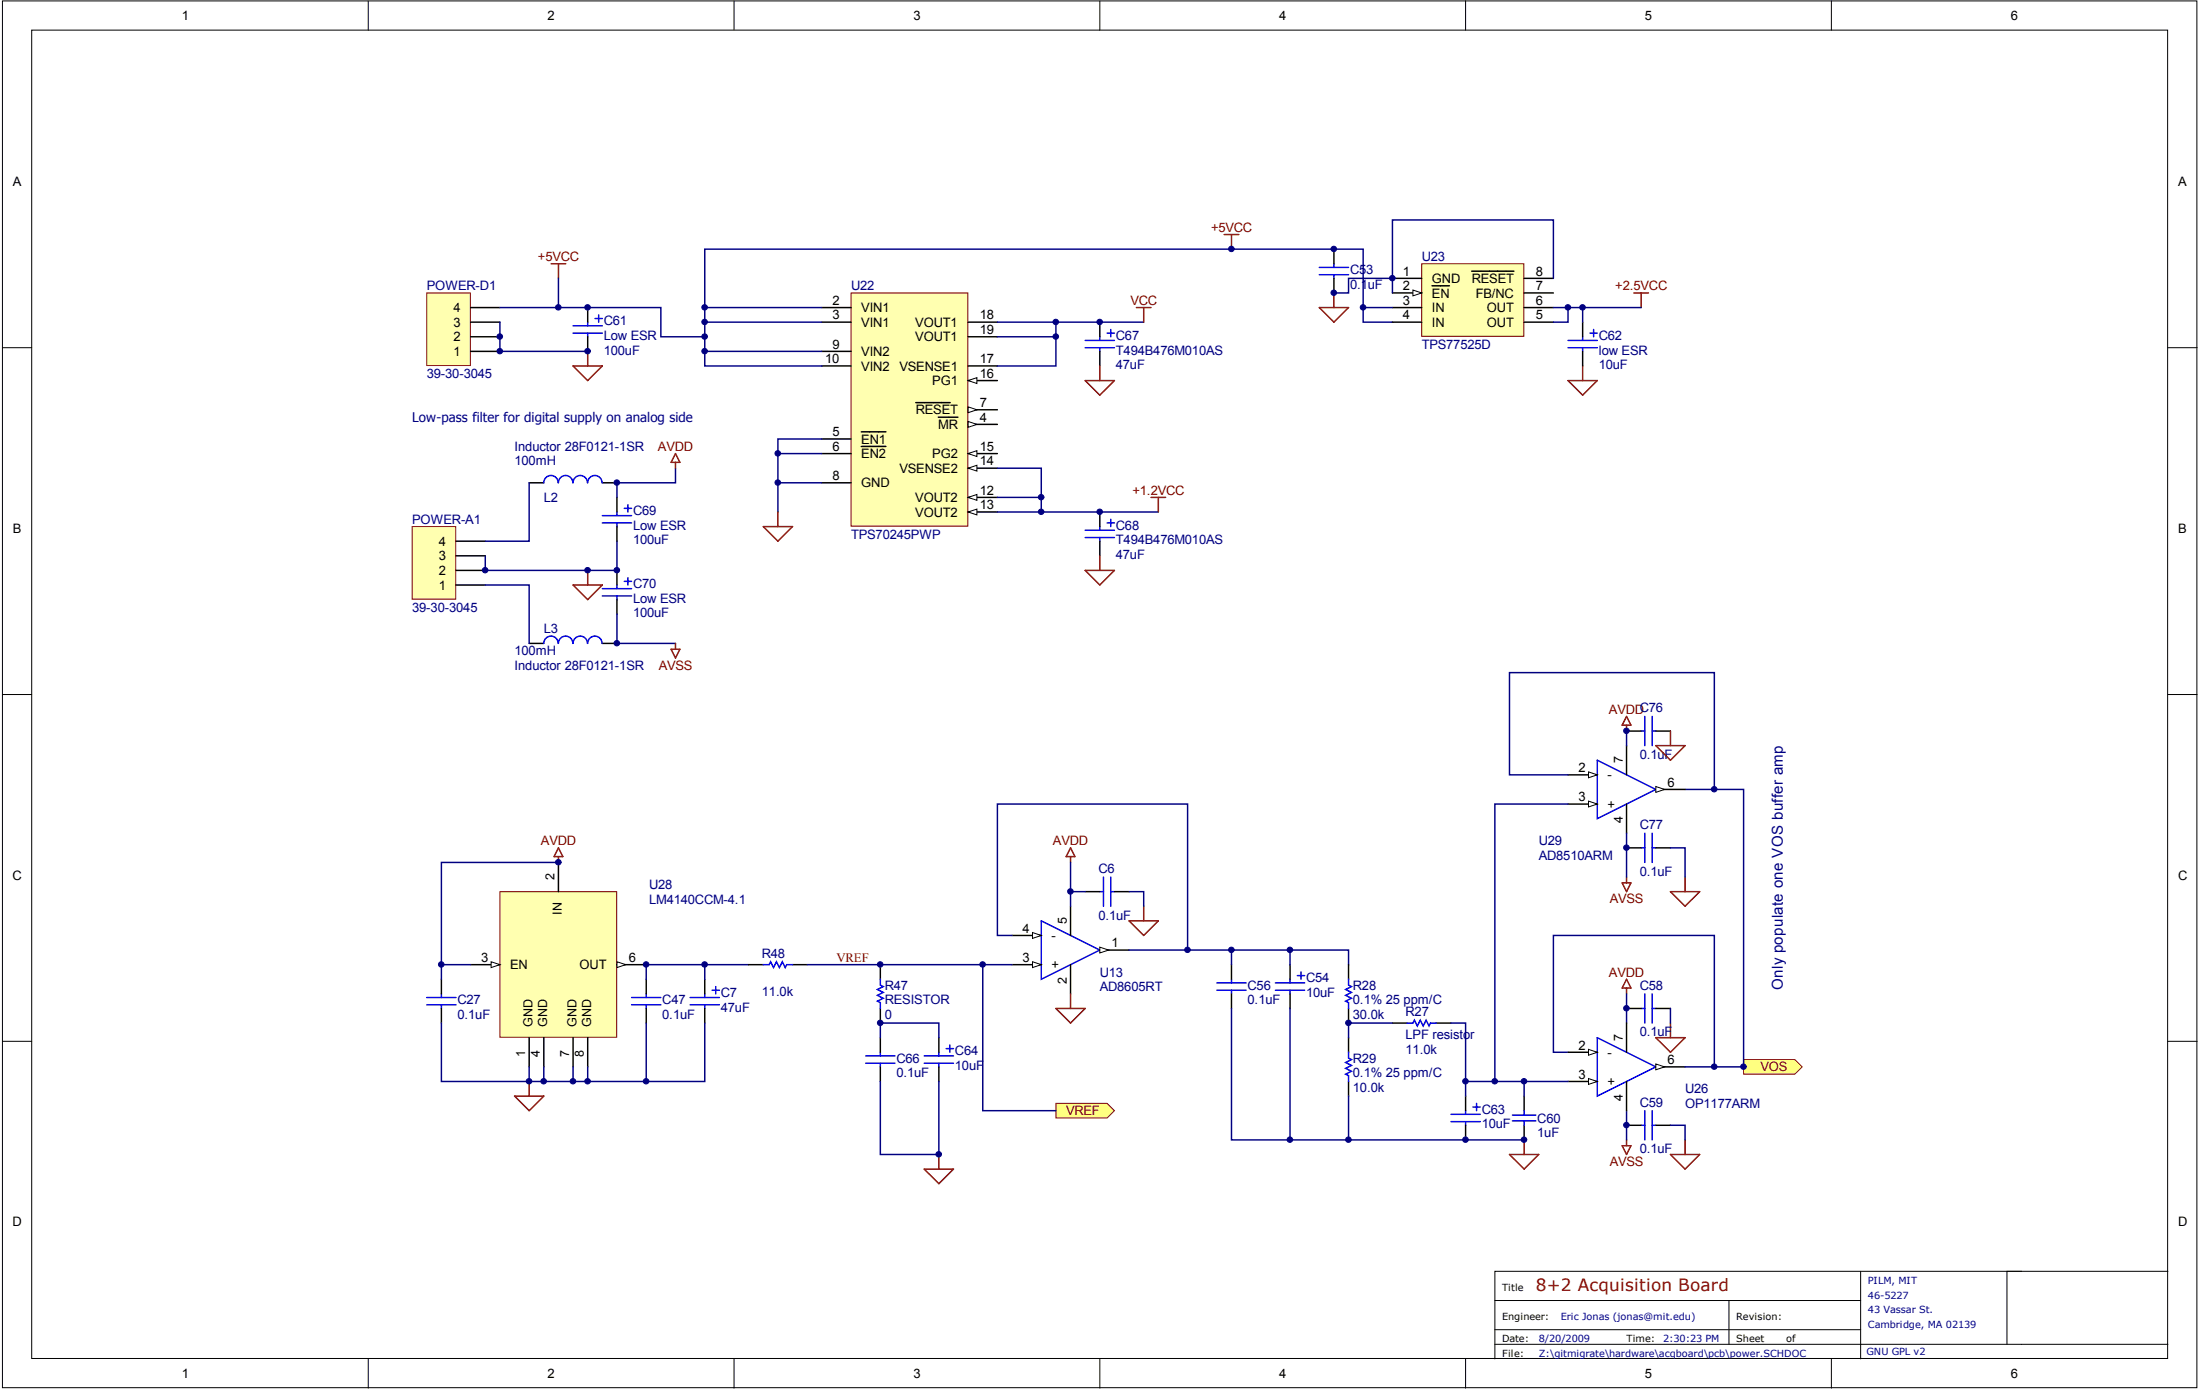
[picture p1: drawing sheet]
<svg xmlns="http://www.w3.org/2000/svg" width="275mm" height="174mm" viewBox="0 0 275 174" stroke-linecap="round" stroke-linejoin="round" font-family="sans-serif">
<g fill="#fff" stroke="#000" stroke-width=".13">
<path d="M.3 .1h274.5v173.4h-274.5z"/>
<path d="M4 3.8h267.1v166.1h-267.1z"/>
</g>
<g fill="none" stroke="#000" stroke-width=".13">
<path d="M46.1 .1v3.7M91.8 .1v3.7M137.6 .1v3.7M183.3 .1v3.7M229.1 .1v3.7M.3 43.5h3.7M271.2 43.5h3.6M.3 86.8h3.7M271.2 86.8h3.6M.3 130.2h3.7M271.2 130.2h3.6M232.7 159v10.9"/>
<path d="M252.9 159h-65.9v10.9M271.2 159h-20.2v9.1M46.1 169.9v3.7M91.8 169.9v3.7M137.6 169.9v3.7M183.3 169.9v3.7M187 162.6h45.7M187 168.1h84.2M187 166.3h45.7M216.3 162.6v5.5M229.1 169.9v3.7"/>
</g>
<path d="M68.9 33h1.9M69.8 33v1.8M71.7 45.8h3.6l-1.8 1.8zM73.5 43.9v1.9" fill="none" stroke="#800000" stroke-width=".18"/>
<path d="M74.4 39.8h.9M74.9 39.4v.9M71.7 40.7h3.6M71.7 41.7h3.6M73.5 40.3v.4M73.5 41.7v.4" fill="none" stroke="#00f" stroke-width=".18"/>
<path d="M73.5 38.5v1.8M73.5 42.1v1.8" fill="none" stroke="#000" stroke-width=".18"/>
<path d="M161.4 118.8h7.3v1.8" fill="none" stroke="#000080" stroke-width=".18"/>
<path d="M218.1 132.5h6.4l.9 .9-.9 .9h-6.4z" fill-rule="evenodd" fill="#ffff80" stroke="#800000" stroke-width=".13"/>
<path d="M53.4 36.6h5.4v9.1h-5.4z" fill="#ffffb0" stroke="#800000" stroke-width=".13"/>
<path d="M58.9 38.5h3.6M58.9 43.9h3.6M58.9 42.1h3.6M58.9 40.3h3.6" fill="none" stroke="#000" stroke-width=".18"/>
<path d="M62.5 38.5h7.3M62.5 40.3v3.6h11" fill="none" stroke="#000080" stroke-width=".18"/>
<path d="M51.5 65.8h5.5v9.1h-5.5z" fill="#ffffb0" stroke="#800000" stroke-width=".13"/>
<g fill="none" stroke="#000" stroke-width=".18">
<path d="M57 73.1h3.7M57 71.3h3.7M57 69.5h3.7M57 67.7h3.7M66.2 60.4h1.8M75.3 60.4h1.9M77.2 62.2v1.8M77.2 65.8v1.9M77.2 71.3v1.8M77.2 75v1.8M66.2 80.4h1.8M75.3 80.4h1.9"/>
<path d="M168.7 120.6v1.8M168.7 126.1v1.8M168.7 129.7v1.9M168.7 135.2v1.8M203.4 126.1h1.9M207.1 126.1h1.8M203.4 140.7h1.9M207.1 140.7h1.8"/>
</g>
<g fill="none" stroke="#00f" stroke-width=".18">
<path d="M69.8 60.4a.9 .9 0 0 0-.9-.9 .9 .9 0 0 0-.9 .9M71.6 60.4a.9 .9 0 0 0-.9-.9 .9 .9 0 0 0-.9 .9M73.5 60.4a.9 .9 0 0 0-.9-.9 .9 .9 0 0 0-.9 .9M75.3 60.4a.9 .9 0 0 0-.9-.9 .9 .9 0 0 0-.9 .9M75.3 64.5h3.7M75.3 65.4h3.7M75.3 73.6h3.7M75.3 74.5h3.7M77.2 64v.5M77.2 65.4v.4M77.2 73.1v.5M77.2 74.5v.5"/>
<path d="M78.1 63.6h.9M78.1 72.7h.9M78.5 63.1v.9M78.5 72.2v.9M69.8 80.4a.9 .9 0 0 0-.9-.9 .9 .9 0 0 0-.9 .9M71.6 80.4a.9 .9 0 0 0-.9-.9 .9 .9 0 0 0-.9 .9M73.5 80.4a.9 .9 0 0 0-.9-.9 .9 .9 0 0 0-.9 .9M75.3 80.4a.9 .9 0 0 0-.9-.9 .9 .9 0 0 0-.9 .9M168.7 122.4v.8l.3 .2-.7 .3 .7 .4-.7 .3 .7 .4-.7 .4 .4 .2v.7M168.7 131.6v.7l.3 .2-.7 .3 .7 .4-.7 .4 .7 .3-.7 .4 .4 .2v.7M205.3 126.1h.4M205.7 124.3v3.6"/>
<path d="M205.7 138.9v3.6M206.6 124.3v3.6M206.6 138.9v3.6M206.6 126.1h.5M205.3 140.7h.4M206.6 140.7h.5"/>
</g>
<path d="M84.5 58.5v1.9h-7.3v1.8M60.7 73.1h5.5v7.3M66.2 60.4v7.3h-5.5M77.2 67.7v3.6h-16.5v-1.8M77.2 76.8v3.6h7.3M196.1 131.6h-1.8v-14.6h20.1v16.4M203.4 124.3v3.6M203.4 138.9v3.6M208.9 126.1v1.8M208.9 140.7h1.9v1.8" fill="none" stroke="#000080" stroke-width=".18"/>
<g fill="none" stroke="#800000" stroke-width=".18">
<path d="M84.5 56.7l.5 1.1h-1.1zM84.5 57.8v.7M71.7 73.1h3.6l-1.8 1.9zM73.5 71.3v1.8M83.9 81.2h1.1l-.5 1.1zM84.5 80.4v.8M203.4 122.4l.6 1.1h-1.1zM203.4 123.5v.8M207.1 129.7h3.7l-1.9 1.9zM208.9 127.9v1.8M202.9 143.3h1.1l-.6 1zM203.4 142.5v.8"/>
<path d="M208.9 144.3h3.7l-1.8 1.9zM210.8 142.5v1.8"/>
</g>
<path d="M106.4 36.6h14.7v29.2h-14.7z" fill="#ffffb0" stroke="#800000" stroke-width=".13"/>
<path d="M102.8 38.5h3.6M102.8 40.3h3.6M102.8 43.9h3.6M102.8 45.8h3.6M102.8 54.9h3.6M102.8 56.7h3.6M107.7 54h3.1M107.7 55.8h3.1M121.1 40.3h3.6M121.1 45.8h3.6M121.1 42.1h3.6M121.1 47.6h3.6" fill="none" stroke="#000" stroke-width=".18"/>
<path d="M121.1 47.6l1.1-.4v.7z" fill="#fff" stroke="#000" stroke-width=".13"/>
<path d="M121.1 56.7h3.6" fill="none" stroke="#000" stroke-width=".18"/>
<path d="M121.1 56.7l1.1-.4v.8z" fill="#fff" stroke="#000" stroke-width=".13"/>
<path d="M121.1 62.2h3.6" fill="none" stroke="#000" stroke-width=".18"/>
<path d="M121.1 62.2l1.1-.4v.8z" fill="#fff" stroke="#000" stroke-width=".13"/>
<path d="M121.1 64h3.6" fill="none" stroke="#000" stroke-width=".18"/>
<path d="M121.1 64l1.1-.3v.7z" fill="#fff" stroke="#000" stroke-width=".13"/>
<path d="M121.1 58.5h3.6" fill="none" stroke="#000" stroke-width=".18"/>
<path d="M121.1 58.5l1.1-.3v.7z" fill="#fff" stroke="#000" stroke-width=".13"/>
<path d="M121.1 51.2h3.6" fill="none" stroke="#000" stroke-width=".18"/>
<path d="M121.1 50.9l1.1 .3-1.1 .4z" fill="#fff" stroke="#000" stroke-width=".13"/>
<path d="M114.5 50.3h4.3M121.1 53.1h3.6M102.8 60.4h3.6" fill="none" stroke="#000" stroke-width=".18"/>
<path d="M121.1 52.7l1.1 .4-1.1 .3z" fill="#fff" stroke="#000" stroke-width=".13"/>
<path d="M166.8 31.2v1.8M166.8 34.8v1.8M117.4 52.2h2.4M137.6 40.3v1.8M137.6 43.9v1.9M198 40.3v1.8M198 43.9v1.9M137.6 64v1.8M137.6 67.7v1.8" fill="none" stroke="#000" stroke-width=".18"/>
<path d="M88.1 43.9h14.7M97.3 56.7h5.5M102.8 54.9h-5.5v5.5M124.7 40.3h7.4v5.5h-7.4M124.7 58.5h5.5v3.7M124.7 42.1h7.4M132.1 40.3h10.9M174.2 40.3h-3.7v-9.1h-82.4v14.6h14.7M102.8 60.4h-5.5v3.6M124.7 62.2h5.5v1.8M124.7 64h20.2" fill="none" stroke="#000080" stroke-width=".18"/>
<g fill="none" stroke="#800000" stroke-width=".18">
<path d="M142.1 38.5h1.9M143 38.5v1.8M165 38.5h3.7l-1.9 1.8zM166.8 36.6v1.9M204.4 36.6h1.8M205.3 36.6v1.9M135.7 47.6h3.7l-1.8 1.8zM137.6 45.8v1.8M196.1 47.6h3.7l-1.8 1.8zM198 45.8v1.8M95.5 65.8h3.6l-1.8 1.9zM97.3 64v1.8"/>
<path d="M135.7 71.3h3.7l-1.8 1.8zM137.6 69.5v1.8M144 62.2h1.8M144.9 62.2v1.8"/>
</g>
<g fill="none" stroke="#00f" stroke-width=".18">
<path d="M165 33.4h3.7M165 34.3h3.7M166.8 33v.4M166.8 34.3v.5M135.7 42.6h3.7M135.7 43.5h3.7M137.6 42.1v.5M137.6 43.5v.4M138.5 41.7h.9M138.9 41.2v.9M196.1 42.6h3.7M196.1 43.5h3.7"/>
<path d="M198 42.1v.5M198 43.5v.4M198.9 41.7h.9M199.3 41.2v.9M135.7 66.3h3.7M135.7 67.2h3.7M137.6 65.8v.5M137.6 67.2v.5M138.5 65.4h.9M138.9 64.9v.9"/>
</g>
<path d="M177.8 33h12.8v9.1h-12.8z" fill="#ffffb0" stroke="#800000" stroke-width=".13"/>
<path d="M174.2 34.8h3.6M174.2 36.6h3.6" fill="none" stroke="#000" stroke-width=".18"/>
<path d="M176.7 36.3l1.1 .3-1.1 .4z" fill="#fff" stroke="#000" stroke-width=".13"/>
<g fill="none" stroke="#000" stroke-width=".18">
<path d="M174.2 38.5h3.6M179.1 35.7h2.2M184.1 33.9h5.3M190.6 38.5h3.7M190.6 36.6h3.7M190.6 34.8h3.7M174.2 40.3h3.6M190.6 40.3h3.7M190.6 137v1.9M203.4 127.9v3.7M203.4 135.2v3.7M207.1 133.4h3.7"/>
<path d="M190.6 140.7v1.8"/>
</g>
<path d="M166.8 36.6h1.9v-1.8h5.5v1.8M170.5 38.5h3.7M174.2 34.8v-7.3h20.1v7.3M194.3 38.5h11M196.1 38.5v1.8h-1.8M198 38.5v1.8" fill="none" stroke="#000080" stroke-width=".18"/>
<path d="M189.2 139.4h2.9M190.6 138.9v.5M199.8 129.7l7.3 3.7-7.3 3.6zM189.2 140.1h2.9M190.6 140.1v.6" fill="none" stroke="#00f" stroke-width=".18"/>
<path d="M188.8 144.3h3.7l-1.9 1.9zM190.6 142.5v1.8" fill="none" stroke="#800000" stroke-width=".18"/>
<path d="M207.1 133l1.1 .4-1.1 .4z" fill="#fff" stroke="#000" stroke-width=".13"/>
<path d="M196.1 135.2h3.7" fill="none" stroke="#000" stroke-width=".18"/>
<path d="M198.7 134.9l1.1 .3-1.1 .4z" fill="#fff" stroke="#000" stroke-width=".13"/>
<path d="M196.1 131.6h3.7" fill="none" stroke="#000" stroke-width=".18"/>
<path d="M198.7 131.2l1.1 .4-1.1 .3z" fill="#fff" stroke="#000" stroke-width=".13"/>
<path d="M210.8 98.7h7.3v34.7h-7.3M110.1 129.7v-1.8h7.3v1.8M110.1 135.2v9.1h7.3v-9.1M161.4 126.1v16.4M168.7 137v5.5h21.9M174.2 127.9h-5.5v1.8M181.5 127.9h1.8v7.3h12.8M183.3 135.2v1.8" fill="none" stroke="#000080" stroke-width=".18"/>
<g fill="none" stroke="#00f" stroke-width=".18">
<path d="M108.3 132h3.6M108.3 132.9h3.6M110.1 131.6v.4M110.1 132.9v.5M115.6 132h3.7M115.6 132.9h3.7M117.4 131.6v.4M117.4 132.9v.5M118.3 131.1h1M118.8 130.7v.9M152.2 122.9h3.7M152.2 123.8h3.7"/>
<path d="M154 122.4v.5M154 123.8v.5M159.5 122.9h3.7M159.5 123.8h3.7M161.4 122.4v.5M161.4 123.8v.5M162.3 122h.9M162.7 121.5v.9M176 127.9h.7l.2-.3 .4 .7 .3-.7 .4 .7 .4-.7 .3 .7 .2-.4h.8M181.5 139.3h3.6M183.3 138.9v.4M184.2 138.4h.9"/>
<path d="M184.7 138v.9M181.5 140.2h3.6M183.3 140.2v.5"/>
</g>
<path d="M110.1 129.7v1.9M110.1 133.4v1.8M117.4 129.7v1.9M117.4 133.4v1.8M154 120.6v1.8M154 124.3v1.8M161.4 120.6v1.8M161.4 124.3v1.8M174.2 127.9h1.8M179.7 127.9h1.8M183.3 137v1.9M183.3 140.7v1.8" fill="none" stroke="#000" stroke-width=".18"/>
<path d="M115.6 146.2h3.7l-1.9 1.8zM117.4 144.3v1.9" fill="none" stroke="#800000" stroke-width=".18"/>
<path d="M132.1 138h6.4l.9 .9-.9 .9h-6.4z" fill-rule="evenodd" fill="#ffff80" stroke="#800000" stroke-width=".13"/>
<path d="M62.5 111.5h14.6v18.2h-14.6z" fill="#ffffb0" stroke="#800000" stroke-width=".13"/>
<path d="M69.8 107.8v3.7M58.9 120.6h3.6" fill="none" stroke="#000" stroke-width=".18"/>
<path d="M61.4 120.2l1.1 .4-1.1 .4z" fill="#fff" stroke="#000" stroke-width=".13"/>
<path d="M71.7 129.7v3.7M77.2 120.6h3.6" fill="none" stroke="#000" stroke-width=".18"/>
<path d="M77.2 120.2l1.1 .4-1.1 .4z" fill="#fff" stroke="#000" stroke-width=".13"/>
<g fill="none" stroke="#000" stroke-width=".18">
<path d="M133.9 113.3v3.7M137.6 118.8h3.6M55.2 122.4v1.9M55.2 126.1v1.8M66.2 129.7v3.7M68 129.7v3.7M73.5 129.7v3.7M80.8 122.4v1.9M80.8 126.1v1.8M88.1 122.4v1.9M88.1 126.1v1.8M93.6 120.6h1.9"/>
<path d="M99.1 120.6h1.9M110.1 120.6v1.8M110.1 126.1v1.8M133.9 120.6v3.7"/>
</g>
<path d="M69.8 106l.6 1.1h-1.1zM69.8 107.1v.7M64.4 137h3.6l-1.8 1.9zM66.2 135.2v1.8" fill="none" stroke="#800000" stroke-width=".18"/>
<g fill="none" stroke="#00f" stroke-width=".18">
<path d="M130.2 115.1l7.4 3.7-7.4 3.6zM53.4 124.7h3.6M53.4 125.6h3.6M55.2 124.3v.4M55.2 125.6v.5M79 124.7h3.7M79 125.6h3.7M80.8 124.3v.4M80.8 125.6v.5M86.3 124.7h3.7M86.3 125.6h3.7M88.1 124.3v.4"/>
<path d="M88.1 125.6v.5M89.1 123.8h.9M89.5 123.4v.9M95.5 120.6h.7l.2-.4 .3 .8 .4-.8 .4 .8 .3-.8 .4 .8 .2-.4h.7M110.1 122.4v.8l.4 .2-.8 .3 .8 .4-.8 .3 .8 .4-.8 .4 .4 .2v.7"/>
</g>
<path d="M69.8 107.8h-14.6v14.6M55.2 127.9v7.3h11v-1.8M55.2 120.6h3.7M68 133.4v1.8M71.7 133.4v1.8M73.5 133.4v1.8h-7.3M80.8 127.9v7.3M88.1 127.9v7.3h-14.6M88.1 120.6v1.8M93.6 120.6h-12.8v1.8" fill="none" stroke="#000080" stroke-width=".18"/>
<path d="M137.6 118.4l1.1 .4-1.1 .4z" fill="#fff" stroke="#000" stroke-width=".13"/>
<path d="M126.6 120.6h3.6" fill="none" stroke="#000" stroke-width=".18"/>
<path d="M129.1 120.2l1.1 .4-1.1 .4z" fill="#fff" stroke="#000" stroke-width=".13"/>
<path d="M126.6 117h3.6" fill="none" stroke="#000" stroke-width=".18"/>
<path d="M129.1 116.6l1.1 .4-1.1 .3z" fill="#fff" stroke="#000" stroke-width=".13"/>
<path d="M133.9 107.1v.7M133.9 106l.5 1.1h-1zM141.2 115.1h3.7l-1.9 1.9zM143 113.3v1.8M132.1 126.1h3.6l-1.8 1.8zM133.9 124.3v1.8" fill="none" stroke="#800000" stroke-width=".18"/>
<path d="M199.8 95.1l7.3 3.6-7.3 3.7zM137.6 111.5h.4M138 109.7v3.6M138.9 109.7v3.6M138.9 111.5h.5" fill="none" stroke="#00f" stroke-width=".18"/>
<path d="M203.4 93.2v3.7M207.1 98.7h3.7M135.7 111.5h1.9M139.4 111.5h1.8M203.4 100.5v3.7" fill="none" stroke="#000" stroke-width=".18"/>
<path d="M126.6 117h-1.9v-16.5h23.8v18.3M133.9 107.8v5.5M133.9 111.5h1.8M141.2 111.5h1.8v1.8M154 126.1v16.4h14.7" fill="none" stroke="#000080" stroke-width=".18"/>
<path d="M207.1 98.3l1.1 .4-1.1 .4z" fill="#fff" stroke="#000" stroke-width=".13"/>
<path d="M196.1 100.5h3.7" fill="none" stroke="#000" stroke-width=".18"/>
<path d="M198.7 100.2l1.1 .3-1.1 .4z" fill="#fff" stroke="#000" stroke-width=".13"/>
<path d="M196.1 96.9h3.7" fill="none" stroke="#000" stroke-width=".18"/>
<path d="M198.7 96.5l1.1 .4-1.1 .3z" fill="#fff" stroke="#000" stroke-width=".13"/>
<path d="M153.1 29.3h1.8M154 29.3v1.9M203.4 89.6l.6 1.1h-1.1zM203.4 90.7v.7M207.1 93.2h3.7l-1.9 1.9zM208.9 91.4v1.8M202.9 110.4h1.1l-.6 1.1zM203.4 109.7v.7M208.9 111.5h3.7l-1.8 1.8zM210.8 109.7v1.8" fill="none" stroke="#800000" stroke-width=".18"/>
<g fill="none" stroke="#000080" stroke-width=".18">
<path d="M69.8 34.8v3.7h12.9v3.6h5.4M88.1 38.5h14.7M88.1 40.3h14.7M196.1 96.9h-7.3v-12.8h25.6v14.6M203.4 91.4v1.8M141.2 118.8h20.2v1.8M154 118.8v1.8M196.1 100.5h-9.1v34.7M203.4 104.2v5.5M208.9 106h1.9v3.7M101 120.6h25.6M122.9 120.6v18.3h9.2"/>
<path d="M190.6 135.2v1.8"/>
</g>
<path d="M205.3 91.4h.4M205.7 89.6v3.6M206.6 89.6v3.6M206.6 91.4h.5M205.3 106h.4M205.7 104.2v3.6M206.6 104.2v3.6M206.6 106h.5" fill="none" stroke="#00f" stroke-width=".18"/>
<path d="M203.4 91.4h1.9M207.1 91.4h1.8M203.4 106h1.9M207.1 106h1.8" fill="none" stroke="#000" stroke-width=".18"/>
<g fill="#000080" stroke="#000080" stroke-width=".13">
<circle cx="55.2" cy="120.6" r=".34"/>
<circle cx="60.7" cy="71.3" r=".34"/>
<circle cx="62.5" cy="43.9" r=".34"/>
<circle cx="62.5" cy="42.1" r=".34"/>
<circle cx="66.2" cy="135.2" r=".34"/>
<circle cx="68" cy="135.2" r=".34"/>
<circle cx="69.8" cy="107.8" r=".34"/>
<circle cx="69.8" cy="38.4" r=".34"/>
<circle cx="71.7" cy="135.2" r=".34"/>
<circle cx="73.5" cy="135.2" r=".34"/>
<circle cx="73.5" cy="71.3" r=".34"/>
<circle cx="73.5" cy="43.9" r=".34"/>
<circle cx="73.5" cy="38.4" r=".34"/>
<circle cx="77.2" cy="80.4" r=".34"/>
<circle cx="77.2" cy="71.3" r=".34"/>
<circle cx="77.2" cy="60.3" r=".34"/>
<circle cx="80.8" cy="135.2" r=".34"/>
<circle cx="80.8" cy="120.6" r=".34"/>
<circle cx="88.1" cy="120.6" r=".34"/>
<circle cx="88.1" cy="43.9" r=".34"/>
<circle cx="88.1" cy="42.1" r=".34"/>
<circle cx="88.1" cy="40.3" r=".34"/>
<circle cx="88.1" cy="38.4" r=".34"/>
<circle cx="97.3" cy="60.3" r=".34"/>
<circle cx="97.3" cy="56.7" r=".34"/>
<circle cx="110.1" cy="127.9" r=".34"/>
<circle cx="110.1" cy="120.6" r=".34"/>
<circle cx="117.4" cy="144.3" r=".34"/>
<circle cx="122.9" cy="120.6" r=".34"/>
<circle cx="130.2" cy="64" r=".34"/>
<circle cx="130.2" cy="62.2" r=".34"/>
<circle cx="132.1" cy="42.1" r=".34"/>
<circle cx="132.1" cy="40.3" r=".34"/>
<circle cx="133.9" cy="111.5" r=".34"/>
<circle cx="137.5" cy="64" r=".34"/>
<circle cx="137.5" cy="40.3" r=".34"/>
<circle cx="148.5" cy="118.8" r=".34"/>
<circle cx="154" cy="118.8" r=".34"/>
<circle cx="154" cy="31.1" r=".34"/>
<circle cx="161.3" cy="142.5" r=".34"/>
<circle cx="161.3" cy="118.8" r=".34"/>
<circle cx="166.8" cy="36.6" r=".34"/>
<circle cx="166.8" cy="31.1" r=".34"/>
<circle cx="168.7" cy="142.5" r=".34"/>
<circle cx="168.7" cy="127.9" r=".34"/>
<circle cx="170.5" cy="38.4" r=".34"/>
<circle cx="174.1" cy="34.8" r=".34"/>
<circle cx="183.3" cy="142.5" r=".34"/>
<circle cx="183.3" cy="135.2" r=".34"/>
<circle cx="187" cy="135.2" r=".34"/>
<circle cx="190.6" cy="142.5" r=".34"/>
<circle cx="190.6" cy="135.2" r=".34"/>
<circle cx="196.1" cy="38.4" r=".34"/>
<circle cx="197.9" cy="38.4" r=".34"/>
<circle cx="203.4" cy="140.7" r=".34"/>
<circle cx="203.4" cy="126.1" r=".34"/>
<circle cx="203.4" cy="106" r=".34"/>
<circle cx="203.4" cy="91.4" r=".34"/>
<circle cx="214.4" cy="133.4" r=".34"/>
<circle cx="214.4" cy="98.7" r=".34"/>
<circle cx="218.1" cy="133.4" r=".34"/>
</g>
<text font-size="2.1" fill="#800000" x="192.1" y="161.4">8+2 Acquisition Board</text>
<text font-size="1.9" fill="#000080" x="223" y="123.8" transform="rotate(-90 223 123.8)">Only populate one VOS buffer amp</text>
<text font-size="1.7" fill="#000080" x="51.5" y="52.7">Low-pass filter for digital supply on analog side</text>
<g font-size="1.6">
<text x="22.7" y="2.5">1</text>
<text x="68.5" y="2.5">2</text>
<text x="114.2" y="2.5">3</text>
<text x="160" y="2.5">4</text>
<text x="205.7" y="2.5">5</text>
<text x="251.5" y="2.5">6</text>
<text x="1.6" y="23.3">A</text>
<text x="272.5" y="23.3">A</text>
<text x="175.5" y="34.5">1</text>
<text x="179.1" y="35.4">GND</text>
<text x="184.1" y="35.4">RESET</text>
<text x="192.1" y="34.5">8</text>
<text x="56.7" y="40.9">3</text>
<text x="56.7" y="39">4</text>
<text x="104.1" y="38.1">2</text>
<text x="104.1" y="39.9">3</text>
<text x="107.7" y="39">VIN1</text>
<text x="107.7" y="40.9">VIN1</text>
<text x="114.5" y="40.9">VOUT1</text>
<text x="122.6" y="39.9">18</text>
<text x="122.6" y="41.8">19</text>
<text x="175.5" y="36.3">2</text>
<text x="175.5" y="38.1">3</text>
<text x="175.5" y="39.9">4</text>
<text x="179.1" y="37.2">EN</text>
<text x="179.1" y="39">IN</text>
<text x="179.1" y="40.9">IN</text>
<text x="184.6" y="37.2">FB/NC</text>
<text x="186" y="40.9">OUT</text>
<text x="186" y="39">OUT</text>
<text x="192.1" y="39.9">5</text>
<text x="192.1" y="38.1">6</text>
<text x="192.1" y="36.3">7</text>
<text x="56.7" y="44.5">1</text>
<text x="56.7" y="42.7">2</text>
<text x="103.2" y="45.4">10</text>
<text x="104.1" y="43.6">9</text>
<text x="107.7" y="44.5">VIN2</text>
<text x="107.7" y="46.3">VIN2</text>
<text x="112.5" y="46.3">VSENSE1</text>
<text x="114.5" y="42.7">VOUT1</text>
<text x="122.6" y="45.4">17</text>
<text x="122.6" y="47.2">16</text>
<text x="114.5" y="51.8">RESET</text>
<text x="116.6" y="48.2">PG1</text>
<text x="117.4" y="53.6">MR</text>
<text x="122.6" y="50.9">7</text>
<text x="122.6" y="52.7">4</text>
<text x="104.1" y="54.6">5</text>
<text x="104.1" y="56.4">6</text>
<text x="107.7" y="55.5">EN1</text>
<text x="107.7" y="57.3">EN2</text>
<text x="112.5" y="59.1">VSENSE2</text>
<text x="116.6" y="57.3">PG2</text>
<text x="122.6" y="56.4">15</text>
<text x="122.6" y="58.2">14</text>
<text x="104.1" y="60">8</text>
<text x="107.7" y="60.9">GND</text>
<text x="114.5" y="62.8">VOUT2</text>
<text x="114.5" y="64.6">VOUT2</text>
<text x="122.6" y="61.9">12</text>
<text x="122.6" y="63.7">13</text>
<text x="1.6" y="66.6">B</text>
<text x="54.9" y="71.9">2</text>
<text x="54.9" y="70.1">3</text>
<text x="54.9" y="68.2">4</text>
<text x="272.5" y="66.6">B</text>
<text x="54.9" y="73.7">1</text>
<text x="203" y="95.4" transform="rotate(-90 203 95.4)">7</text>
<text x="197.4" y="100.2">3</text>
<text x="197.4" y="96.5">2</text>
<text x="201.1" y="101.1">+</text>
<text x="201.1" y="97.5">-</text>
<text x="208.6" y="98.4">6</text>
<text x="203" y="102.9" transform="rotate(-90 203 102.9)">4</text>
<text x="1.6" y="110">C</text>
<text x="69.4" y="110" transform="rotate(-90 69.4 110)">2</text>
<text x="272.4" y="110">C</text>
<text x="70.3" y="114.4" transform="rotate(-90 70.3 114.4)">IN</text>
<text x="127.9" y="116.6">4</text>
<text x="131.5" y="117.5">-</text>
<text x="133.4" y="115.5" transform="rotate(-90 133.4 115.5)">5</text>
<text x="139" y="118.5">1</text>
<text x="60.2" y="120.3">3</text>
<text x="63.8" y="121.2">EN</text>
<text x="72.5" y="121.2">OUT</text>
<text x="78.6" y="120.3">6</text>
<text x="127.9" y="120.3">3</text>
<text x="131.5" y="121.2">+</text>
<text x="133.4" y="123" transform="rotate(-90 133.4 123)">2</text>
<text x="66.6" y="128.5" transform="rotate(-90 66.6 128.5)">GND</text>
<text x="68.5" y="128.5" transform="rotate(-90 68.5 128.5)">GND</text>
<text x="72.1" y="128.5" transform="rotate(-90 72.1 128.5)">GND</text>
<text x="73.9" y="128.5" transform="rotate(-90 73.9 128.5)">GND</text>
<text x="197.4" y="131.2">2</text>
<text x="203" y="130.1" transform="rotate(-90 203 130.1)">7</text>
<text x="65.7" y="132.1" transform="rotate(-90 65.7 132.1)">1</text>
<text x="67.5" y="132.1" transform="rotate(-90 67.5 132.1)">4</text>
<text x="71.2" y="132.1" transform="rotate(-90 71.2 132.1)">7</text>
<text x="73" y="132.1" transform="rotate(-90 73 132.1)">8</text>
<text x="197.4" y="134.9">3</text>
<text x="201.1" y="135.8">+</text>
<text x="201.1" y="132.1">-</text>
<text x="203" y="137.6" transform="rotate(-90 203 137.6)">4</text>
<text x="208.6" y="133.1">6</text>
<text x="1.6" y="153.3">D</text>
<text x="272.4" y="153.3">D</text>
<text x="22.7" y="172.3">1</text>
<text x="68.5" y="172.3">2</text>
<text x="114.2" y="172.3">3</text>
<text x="160" y="172.3">4</text>
<text x="205.7" y="172.3">5</text>
<text x="251.5" y="172.3">6</text>
</g>
<g font-size="1.6" fill="#800000">
<text x="151.5" y="29">+5VCC</text>
<text x="67.3" y="32.6">+5VCC</text>
<text x="141.4" y="38.1">VCC</text>
<text x="202" y="36.3">+2.5VCC</text>
<text x="82.3" y="56.4">AVDD</text>
<text x="141.6" y="61.9">+1.2VCC</text>
<text x="82.4" y="83.7">AVSS</text>
<text x="201.2" y="89.2">AVDDC76</text>
<text x="67.7" y="105.7">AVDD</text>
<text x="131.7" y="105.7">AVDD</text>
<text x="201.3" y="113">AVSS</text>
<text x="104.6" y="120.2">VREF</text>
<text x="201.2" y="122.1">AVDD</text>
<text x="220.2" y="134">VOS</text>
<text x="133.3" y="139.4">VREF</text>
<text x="201.3" y="145.8">AVSS</text>
</g>
<g font-size="1.6" fill="#000080">
<text x="168.9" y="34.3">C53</text>
<text x="177.8" y="32.6">U23</text>
<text x="53.4" y="36.3">POWER-D1</text>
<text x="75.5" y="40.7">C61</text>
<text x="106.4" y="36.3">U22</text>
<text x="168.9" y="36.1">0.1uF</text>
<text x="53.4" y="47.2">39-30-3045</text>
<text x="75.5" y="44.3">100uF</text>
<text x="75.5" y="42.5">Low ESR</text>
<text x="139.6" y="46.2">47uF</text>
<text x="139.6" y="42.5">C67</text>
<text x="139.6" y="44.3">T494B476M010AS</text>
<text x="177.8" y="43.6">TPS77525D</text>
<text x="200" y="46.2">10uF</text>
<text x="200" y="42.5">C62</text>
<text x="200" y="44.3">low ESR</text>
<text x="64.4" y="58.2">100mH</text>
<text x="64.4" y="56.4">Inductor 28F0121-1SR</text>
<text x="51.5" y="65.5">POWER-A1</text>
<text x="68" y="62.8">L2</text>
<text x="79.2" y="64.4">C69</text>
<text x="79.2" y="68.1">100uF</text>
<text x="79.2" y="66.2">Low ESR</text>
<text x="106.4" y="67.3">TPS70245PWP</text>
<text x="139.6" y="69.9">47uF</text>
<text x="139.6" y="66.2">C68</text>
<text x="139.6" y="68.1">T494B476M010AS</text>
<text x="51.5" y="76.5">39-30-3045</text>
<text x="79.2" y="77.2">100uF</text>
<text x="79.2" y="73.5">C70</text>
<text x="79.2" y="75.4">Low ESR</text>
<text x="64.4" y="81.9">100mH</text>
<text x="64.4" y="83.8">Inductor 28F0121-1SR</text>
<text x="68" y="79.2">L3</text>
<text x="205.1" y="94.9">0.1uF</text>
<text x="192.5" y="105.7">U29</text>
<text x="192.5" y="107.5">AD8510ARM</text>
<text x="205.1" y="103.7">C77</text>
<text x="81.2" y="111.1">U28</text>
<text x="81.2" y="113">LM4140CCM-4.1</text>
<text x="137.4" y="109.1">C6</text>
<text x="205.1" y="109.5">0.1uF</text>
<text x="95.3" y="119.7">R48</text>
<text x="137.4" y="115">0.1uF</text>
<text x="57.2" y="125.6">C27</text>
<text x="82.8" y="125.6">C47</text>
<text x="90.2" y="124.7">C7</text>
<text x="95.3" y="124.5">11.0k</text>
<text x="110.7" y="123.7">R47</text>
<text x="110.7" y="125.6">RESISTOR</text>
<text x="137.6" y="122.1">U13</text>
<text x="137.6" y="123.9">AD8605RT</text>
<text x="156" y="125.6">0.1uF</text>
<text x="156" y="123.7">C56</text>
<text x="163.4" y="124.7">10uF</text>
<text x="163.4" y="122.8">C54</text>
<text x="169.2" y="123.7">R28</text>
<text x="169.2" y="125.6">0.1% 25 ppm/C</text>
<text x="205.1" y="123.7">C58</text>
<text x="57.2" y="127.4">0.1uF</text>
<text x="82.8" y="127.4">0.1uF</text>
<text x="90.2" y="126.5">47uF</text>
<text x="110.7" y="127.4">0</text>
<text x="119.4" y="132">C64</text>
<text x="169.2" y="127.4">30.0k</text>
<text x="175.8" y="131.8">11.0k</text>
<text x="175.8" y="127">R27</text>
<text x="175.8" y="130">LPF resistor</text>
<text x="205.1" y="129.6">0.1uF</text>
<text x="112.1" y="134.7">0.1uF</text>
<text x="112.1" y="132.9">C66</text>
<text x="119.4" y="133.8">10uF</text>
<text x="169.2" y="136.5">10.0k</text>
<text x="169.2" y="132.9">R29</text>
<text x="169.2" y="134.7">0.1% 25 ppm/C</text>
<text x="210.8" y="136.7">U26</text>
<text x="185.3" y="141.1">10uF</text>
<text x="185.3" y="139.3">C63</text>
<text x="192.3" y="142.2">1uF</text>
<text x="192.3" y="140.4">C60</text>
<text x="205.1" y="138.4">C59</text>
<text x="210.8" y="138.5">OP1177ARM</text>
<text x="205.1" y="144.2">0.1uF</text>
</g>
<g font-size="1.2">
<text x="187.9" y="161.4">Title</text>
<text x="187.9" y="165.1">Engineer:</text>
<text x="187.9" y="167.8">Date:</text>
<text x="203.4" y="167.8">Time:</text>
<text x="217.2" y="165.1">Revision:</text>
<text x="217.2" y="167.8">Sheet</text>
<text x="223.4" y="167.8">of</text>
<text x="187.9" y="169.7">File:</text>
</g>
<g font-size="1.2" fill="#000080">
<text x="233.6" y="160.5">PILM, MIT</text>
<text x="192.5" y="167.8">8/20/2009</text>
<text x="195.2" y="165.1">Eric Jonas (jonas@mit.edu)</text>
<text x="208" y="167.8">2:30:23 PM</text>
<text x="233.6" y="162.4">46-5227</text>
<text x="233.6" y="164.2">43 Vassar St.</text>
<text x="233.6" y="166">Cambridge, MA 02139</text>
<text x="192.5" y="169.7">Z:\gitmigrate\hardware\acqboard\pcb\power.SCHDOC</text>
<text x="233.5" y="169.5">GNU GPL v2</text>
</g>
</svg>
